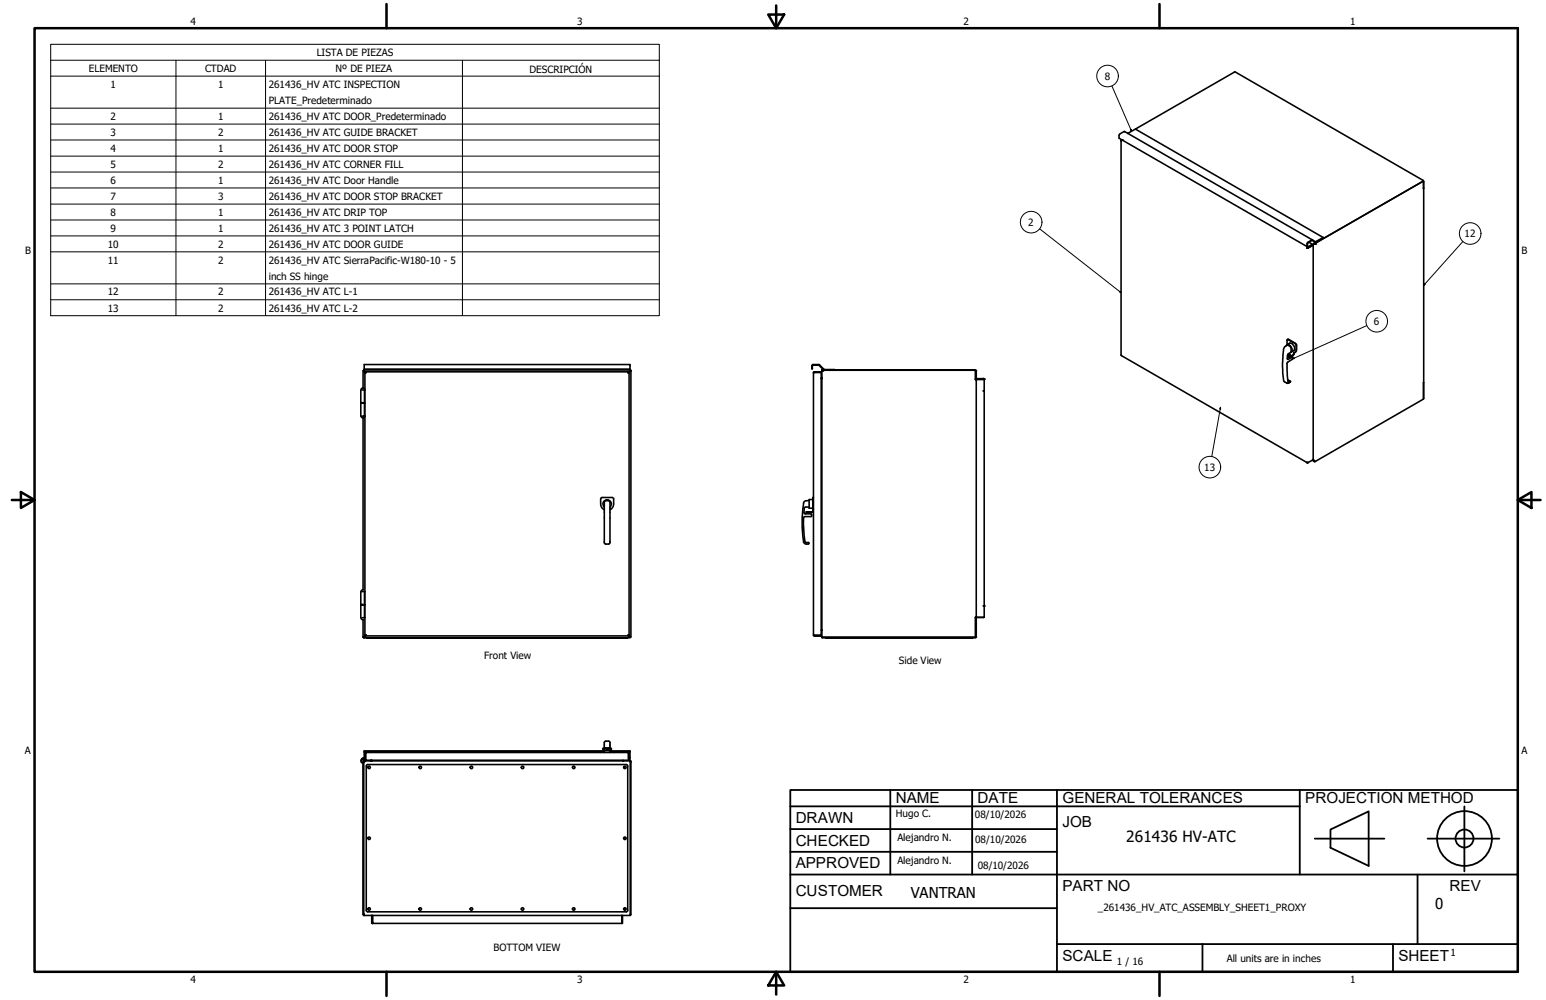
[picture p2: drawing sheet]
<svg xmlns="http://www.w3.org/2000/svg" width="432mm" height="279mm" viewBox="0 0 432 279" stroke-linecap="round" stroke-linejoin="round" font-family="sans-serif">
<!-- layer: Visible (ANSI) -->
<g fill="none" stroke="#000" stroke-width=".44">
<path d="M312.7 37.5l1.4-.8 52.5 30.4-1.5 .8v1l-52.6-30.3zM313.1 39.2l.3-.1-.2 .3zM313.1 39.3l.1 60 51.9 30M313.2 39.2h.1M315 37.2l2.1-1.1 52.5 30.3M317.1 36.1l27.8-16 52.6 30.3M397.5 50.6l-30.4 17.5M397.5 50.6l-.1-.2 .2 .1v2.2v-.2M397.5 50.6l.1 .1M397.6 50.7v56.2M365.1 69.3h.1M365.3 69.2l-.2 .1"/>
<path d="M365.3 69l-.2 .3M365.3 69v.2M365.3 69.2l1.5-.7-1.4 .8M365.3 69.2l.1 .1M365.4 69.3h-.3M365.5 69.1l-.4 .2M365.5 69.1l-.3 .2M365.6 67.7l1 .6-1.3 .7M365.6 69l-.1 .1M365.6 69h.1M366.6 68.3l-1.3 .9M366.8 68.5v60l-1.4 .7"/>
<path d="M367 67.9l.2 .4M367 68.1h.1M367 68.1v.1M367 68.2h.1M367 67.9v.2M367 68.2l-1.4 .8M367.1 68.1l-1.5 .9M367.1 68.2h.3M367.1 68.1v.1M367.1 68.1l-.1 .1M367.2 67.9h-.2M369.6 66.4l-2.1 1.3-1.1-.5-1.2 .7-.1 1"/>
<path d="M369.6 66.4l-2.1 1.2-.9-.5M359.2 96.6l.1-.2a1.24 1.24 0 0 1 1.6 1.5l-.3 .5M359.5 96.3l.7-.4a1.4 1.4 0 0 1 1.1 2.1l-.7 .4M359.5 96.3v-1.3l.2-.1 2.1 1.1 .2 .4v1.6l-.2 .4-.5 .2v.4l-.7 .5-1 .1M359.6 94.9l.3-.1 2.2 1.4v1.5l-.1 .5-.4 .3M359.7 99.7h.7M359.7 99l.2-.1a.34 .34 0 0 1 .5 .1 .34 .34 0 0 1-.1 .5 .34 .34 0 0 1-.5-.2l-.1-.1 .2-.1 .5 .2M359.9 99.1l.4 .2M360.6 98.4l-.9 .7-.2 1.2 .4 .1 1.1-.7M360.6 98.4v-1.2l-.2-.4-.8-.4-.8 .5a14 14 0 0 0-.5 6.2l.3 3.4 1 .6 .8-.5M360.7 99.6l.3 .1M361 99.7v.6l-1.3 .8-.2 .4 .2 5.2 .3 .2 .4-.3"/>
<path d="M361.4 98.6l-.1 .7-.8 .4h-.9M100.8 112.6h1.1M100.8 109v3.5h.4M100.8 112.6v3.7M100.8 112.6h.4M100.8 116.2a.54 .54 0 0 0 .6 .6 .54 .54 0 0 0 .5-.6l-.1 .1M100.8 108.9a.54 .54 0 0 1 .6-.5 .54 .54 0 0 1 .5 .5M101.2 112.5h.7M101.2 112.5l-.4 .1M101.2 109h.6M101.4 116.8v47.9M101.7 101.9h74.3v1.2h-74.3z"/>
<path d="M101.7 103.1v.3M101.8 112.6v3.7h-.6M101.9 104.1h.3zM101.9 109l-.1 3.5M101.9 104.1v73.4M102.1 103.9l.1 .2-.1-.1M102.1 103.9v.1M102.1 103.9h73.4M102.1 104l-.4-.4h-.3v4.8M175.5 104.1h.2zM175.5 103.9v.2M175.7 104.1v73.4"/>
<path d="M175.9 103.4l.3 .3M175.9 103.6h.1M176 103.1v.3M176 103.6v-.2h-74.4l.4 .7M176 103.4v.2M176 103.6v.1M176 103.6l-.5 .5M176 103.7l-.5 .4M176.1 103.4l-.1 .2M176.2 103.6l-.2 .1M176.2 103.6v74.4l-.7-.4M227.1 101.9l1.8 .1"/>
<path d="M227.1 102h1.8M227.1 101.9l-.3 .1v1.1l.3-1.1M227.2 104.1h2.2v73.4l-2.2-.1M227.2 104.1v73.3M227.5 104l-.2 .1M227.5 103.9l-.3 .2M227.5 103.9h1.9l-1.9 .1M227.5 103.9v.1M228.8 102.1l1.2 1.2M228.9 102l1.3 1.2 2.9 .2M229.4 105.8h.1M229.4 105.6h.1"/>
<path d="M229.6 105.5l-.1 .1M229.6 103.4h42.8zM229.6 103.4h42.8v2.6h.3v66.5h-.3v5.5l-42.8-.1M229.6 103.6h.2l-.2 .1M229.6 103.4v74.5M229.6 105.5h.1M230 103.3l.3 .1M272.4 105.9h.1M272.4 103.6l.1 .1M272.4 103.4l.3 .3M272.5 105.8l.3 .2M272.5 103.6v2.2l.2-2.2"/>
<path d="M272.7 106h2.2M272.7 105.7l.1 .1M272.8 105.8h1.8M274.6 105.9l-2.1 .1M274.7 105.9l.1 .1M274.7 105.7l.3 .3M274.8 109.2h.1M274.9 109.2h-.3h.3v60.1h-.3h.3v3.2h-2.2M274.9 105.9v3.3M359.7 106.1l.7 .5M397.6 106.9v4.5M397.6 106.9v4.6l-30.2 17.4"/>
<path d="M167.8 139.4v1.4M170.9 139h-2.7l-.4 .4M171 139l.4 .4M171.4 139.4v1.4M225.2 139.9l-.5 .2-.3 .5M225.2 139.9h.8M227 139.6h-1v2.4h1M227.2 139h-.2v3.8l-.2 .2h-1.6v.2h1.6M365.3 129.2v.1M365.4 129.2h-.3l.2 .1M365.4 129.2l-.1 .1M366.5 128.6l.7 .4"/>
<path d="M366.8 128.4l.2 .5h.4M366.8 128.2l.4 .6M367.1 128.8l.3 .1M167.8 140.8l.1 .8 .9 .8M168.8 141.7a1.17 1.17 0 0 1-.1-1.7 1.17 1.17 0 0 1 1.7 0 1.17 1.17 0 0 1 0 1.7M168.8 140.1l1.2-.2 .4 .4v11.3l-.4 .4h-1l-.2-.4zM171.4 140.8l-.4 1.1-.6 .5M224.4 151.3l.3 .5 .5 .2M224.5 140.6a34.3 34.3 0 0 0-.1 10.7M224.8 151.3l.4 .3M224.9 143.6h1.7l.1 .6-1.9 .1-.4 .4 .1 3.3 .3 3.3M225.2 151.6h.6l.1 .2"/>
<path d="M225.9 151.8l-.2 .2h-.5M226 141.7l-1.3 .1-.1 1.5 .3 .3M227 142.4h.2M227.1 142.8l-.3 .3M100.8 169h1.1M100.8 165.3v3.6h.4M100.8 169v3.6M100.8 169h.4M100.8 172.6l.2 .5h.5M101.2 168.9h.7M101.2 168.9l-.4 .1M101.2 165.3h.6"/>
<path d="M101.4 177.9l.1 .2M101.4 173.2v4.7M101.4 177.9h.2M101.5 178.1l.2 .1M101.5 164.8l-.5 .1-.2 .4M101.6 177.9l-.1 .2M101.7 177.9v.1M101.7 177.9v.3M101.7 177.9h-.1M101.7 177.9h-.3M101.7 178v.2M101.8 169v3.6h-.6"/>
<path d="M101.8 172.6h.1M101.9 177.5l.3-.1zM101.9 165.3l-.1 3.6M102.1 177.7h73.4M102.2 177.4l-.1 .3M102.2 177.4l-.5 .5M102.3 178.2h73M175.5 177.4v.3zM175.6 177.5l-.1-.1 .2 .1M175.6 177.5h.1M175.6 177.5l.4 .7h-74.3M227.2 177.4l.3 .3"/>
<path d="M227.3 177.5h.2M227.5 177.5h1.9l-1.9 .2M227.5 177.5v.2M229.4 176.1h.2M229.5 176l.1 .1M229.6 177.9l.2 .3M229.6 178v.2h42.8M230.6 178.2h41.1M272.5 172.4v.2M272.7 177.9l-.2-5.3-.1 5.4M272.7 177.9l-.3 .3M272.8 172.5l-.1 .1"/>
<path d="M272.8 172.5h1.8M274.9 172.5h-.2M101.4 212.6l.1 42.9zM101.5 212.6h.2v.3v-.3l74.3 .1M101.5 212.6v42.9h.2v.3h74.3v-.3M101.7 210h66.7M101.7 212l-.3-.1a.54 .54 0 0 0-.5 .7M101.9 212.6a.54 .54 0 0 0-.6-.4 .54 .54 0 0 0-.5 .6 .54 .54 0 0 0 .7 .4M101.9 210.5v1.8h.2v-1.8M101.9 211.8l-.7 .1M101.9 212.1l-.1-.1-.6 .2M101.9 212.3v.3"/>
<path d="M101.9 210.5h.2M102.1 210.4v.1M102.2 210.2l-.3 .3M102.2 210.2l-.1 .3M102.2 210.2h73.3M102.3 214.1v40.2l.4 .5 72.4-.1 .2-.4v-40.2M102.3 214l.4-.4h72.2l.4 .4M103.6 212.4l-.2 .2M103.6 212.5l-.1 .1M103.6 212.4v.1M103.8 212.4v.1M168.4 209.8h-66.7v1.9"/>
<path d="M168.8 207.5l.4-.4h1l.2 .4M168.8 209.5v.7M168.8 209.5l.1 .2h1.3l.2-.2M168.8 208.8l.4 .2M168.8 207.5v2M168.8 210.1h-1v.1M168.8 209.1h-.4v1M169.2 209.1h.8M169.2 209h.8M169.2 209a.41 .41 0 0 0 .4 .5 .41 .41 0 0 0 .4-.5M170.4 209.5v.7M170.4 208.8l-.4 .2"/>
<path d="M170.4 207.5v2M170.4 210.1h1v.1M170.4 209.1h.4v1M170.8 209.8h5.2v.2M170.8 210h5.2M174 212.4l.1 .2M174 212.6h.2M175.5 210.2l.2 .3M175.5 210.2v2.2h-73.4v-1.9M175.5 210.4l.1 .1M175.6 210.5v1.9l.1-1.9M175.6 210.5h.1"/>
<path d="M175.9 212.6l.3 .3M176 210v2.6M176 212.6v42.9M176 212.6h.2v.3M176.2 212.9v42.6h-.2M101.4 255.5l.3 .3M101.6 255.7l.1 .1M101.6 255.5l.1 .1M103.7 255.8l.1 2.2h.2v-2.2M104 255.8v.1M104 258h.1M104 257.7l.1 .1"/>
<path d="M104 255.8h.1M104.1 255.8v2.2h69.6M173.7 255.8v.1M174 255.8l-.1 2.2h-.2v-2.2M176.2 255.5l-.2 .3"/>
<circle cx="103.1" cy="214.4" r=".35"/>
<circle cx="117.4" cy="214.4" r=".35"/>
<circle cx="131.7" cy="214.4" r=".35"/>
<circle cx="146" cy="214.4" r=".35"/>
<circle cx="160.2" cy="214.4" r=".35"/>
<circle cx="174.5" cy="214.4" r=".35"/>
<circle cx="103.1" cy="234.2" r=".35"/>
<circle cx="174.5" cy="234.2" r=".35"/>
<circle cx="103.1" cy="254" r=".35"/>
<circle cx="117.4" cy="254" r=".35"/>
<circle cx="131.7" cy="254" r=".35"/>
<circle cx="146" cy="254" r=".35"/>
<circle cx="160.2" cy="254" r=".35"/>
<circle cx="174.5" cy="254" r=".35"/>
</g>
<g fill="#000">
<circle cx="313.4" cy="39.1" r=".22"/>
<circle cx="367.2" cy="67.9" r=".22"/>
<circle cx="367.4" cy="68.2" r=".22"/>
<circle cx="229.7" cy="103.6" r=".22"/>
<circle cx="274.9" cy="105.9" r=".22"/>
<circle cx="274.9" cy="169.3" r=".22"/>
<circle cx="101.7" cy="212.8" r=".22"/>
<circle cx="101.7" cy="212.6" r=".22"/>
</g>
<g fill="none" stroke="#000" stroke-width=".28">
<path d="M14.2 16.8v-4.4h169.9v4.4M14.2 16.8h169.9v4.5M14.2 16.8v71.4h169.9v-66.9M49.1 16.8v71.4M74.2 16.8v71.4M129.2 16.8v71.4M14.2 21.3h169.9M14.2 30.2h169.9M14.2 34.7h169.9M14.2 39.1h169.9M310.6 24.1l5.4 12.5M315.7 36.3l.3-.2v.5z"/>
<path d="M14.2 43.6h169.9M14.2 48.1h169.9M14.2 52.5h169.9M14.2 57h169.9M14.2 61.5h169.9M14.2 65.9h169.9M14.2 70.4h169.9M14.2 79.3h169.9M290.4 63.9l22.7 17.9M397.9 79.2l.2 .2-.5 .4zM408.6 67.5l-11 12.3M14.2 83.8h169.9"/>
<path d="M312.8 81.3l.3 .5-.4-.3zM381.7 91l-20.7 9.3M340.9 113.8v.5l-.2-.1zM340.9 113.8l-2.4 13.7M361 100.3l.4-.4 .1 .3z"/>
<circle cx="309.3" cy="21.2" r="3"/>
<circle cx="288" cy="62.1" r="3"/>
<circle cx="410.6" cy="65.2" r="3"/>
<circle cx="384.5" cy="89.8" r="3"/>
<circle cx="337.9" cy="130.5" r="3"/>
</g>
<!-- layer: Borde (ANSI) -->
<g fill="none" stroke="#000" stroke-width=".7">
<path d="M9.7 7.9h414.2v263.6h-414.2zM107.9 1.1v6.8M214.6 4.1h4.4l-2.2 3.8zM216.8 1.5v6.4M323.8 1.1v6.8M3.3 139.7h6.4M5.8 137.5l3.9 2.2-3.9 2.2zM423.9 139.7l3.8-2.2v4.4zM423.9 139.7h6.4M107.9 271.5v6.8M216.8 271.5l2.2 3.8h-4.4zM216.8 271.5v6.4"/>
<path d="M323.8 271.5v6.8"/>
</g>
<!-- layer: Title (ANSI)-1 -->
<g fill="none" stroke="#000" stroke-width=".51">
<path d="M220.7 220.7h203.2v50.8h-203.2zM220.7 225.3h142.3M220.7 231.6h74.5M220.7 238h74.5M248.7 220.7v23.6M271.5 220.7v23.6M295.2 220.7v50.8M363 220.7v23.6M367.2 234.3h19.5M371.6 231.8l10.7-5.1v15.2l-10.7-5zM398.7 234.3h20.1M409 225.3v18.2"/>
<path d="M220.7 244.3h203.2M220.7 253.7h74.5M395.9 244.3v19.5M295.2 263.8h128.7M335.9 263.8v7.7M389.1 263.8v7.7"/>
<circle cx="409" cy="234.3" r="7.7"/>
<circle cx="409" cy="234.3" r="2.51"/>
</g>
<path d="M315.7 36.3l.3-.2v.5zM397.9 79.2l.2 .2-.5 .4zM312.8 81.3l.3 .5-.4-.3zM361 100.3l.4-.4 .1 .3zM340.9 113.8v.5l-.2-.1z" fill="#000"/>
<g font-size="4.3">
<text x="250.2" y="224.2">NAME</text>
<text x="273" y="224.2">DATE</text>
<text x="296.7" y="224.3">GENERAL TOLERANCES</text>
<text x="364.6" y="224.3">PROJECTION METHOD</text>
<text x="222.2" y="229.9">DRAWN</text>
<text x="296.7" y="230.9">JOB</text>
<text x="222.2" y="236.3">CHECKED</text>
<text x="314.6" y="235.1">261436 HV-ATC</text>
<text x="222.2" y="242.6">APPROVED</text>
<text x="222.2" y="250.3">CUSTOMER</text>
<text x="296.7" y="249">PART NO</text>
<text x="404.8" y="248.9">REV</text>
<text x="296.7" y="268.4">SCALE</text>
<text x="390.6" y="268.4">SHEET</text>
</g>
<g font-size="4.2">
<text x="254.4" y="250.8">VANTRAN</text>
<text x="400.9" y="254">0</text>
</g>
<g font-size="2.8">
<text x="53.2" y="6.9">4</text>
<text x="161.2" y="6.9">3</text>
<text x="269.1" y="6.9">2</text>
<text x="377.1" y="6.9">1</text>
<text x="88.5" y="15.6">LISTA DE PIEZAS</text>
<text x="24.8" y="20.1">ELEMENTO</text>
<text x="57.3" y="20.1">CTDAD</text>
<text x="93.7" y="20.1">Nº DE PIEZA</text>
<text x="147.9" y="20.4">DESCRIPCIÓN</text>
<text x="308.6" y="22.3">8</text>
<text x="30.9" y="24.6">1</text>
<text x="60.9" y="24.6">1</text>
<text x="75.1" y="24.6">261436_HV ATC INSPECTION</text>
<text x="75.1" y="29">PLATE_Predeterminado</text>
<text x="30.9" y="33.5">2</text>
<text x="60.9" y="33.5">1</text>
<text x="75.1" y="33.5">261436_HV ATC DOOR_Predeterminado</text>
<text x="30.9" y="38">3</text>
<text x="60.9" y="38">2</text>
<text x="75.1" y="38">261436_HV ATC GUIDE BRACKET</text>
<text x="30.9" y="42.4">4</text>
<text x="30.9" y="46.9">5</text>
<text x="60.9" y="42.4">1</text>
<text x="60.9" y="46.9">2</text>
<text x="75.1" y="42.4">261436_HV ATC DOOR STOP</text>
<text x="75.1" y="46.9">261436_HV ATC CORNER FILL</text>
<text x="30.9" y="51.3">6</text>
<text x="60.9" y="51.3">1</text>
<text x="75.1" y="51.4">261436_HV ATC Door Handle</text>
<text x="30.9" y="55.8">7</text>
<text x="60.9" y="55.8">3</text>
<text x="75.1" y="55.8">261436_HV ATC DOOR STOP BRACKET</text>
<text x="30.9" y="60.3">8</text>
<text x="30.9" y="64.7">9</text>
<text x="60.9" y="60.3">1</text>
<text x="60.9" y="64.7">1</text>
<text x="75.1" y="60.3">261436_HV ATC DRIP TOP</text>
<text x="75.1" y="64.7">261436_HV ATC 3 POINT LATCH</text>
<text x="287.2" y="63.1">2</text>
<text x="7" y="70.9">B</text>
<text x="30.1" y="69.2">10</text>
<text x="60.9" y="69.2">2</text>
<text x="75.1" y="69.2">261436_HV ATC DOOR GUIDE</text>
<text x="409.1" y="66.3">12</text>
<text x="424.9" y="70.9">B</text>
<text x="30.1" y="73.7">11</text>
<text x="60.9" y="73.7">2</text>
<text x="75.1" y="73.7">261436_HV ATC SierraPacific-W180-10 - 5</text>
<text x="30.1" y="82.5">12</text>
<text x="60.9" y="82.5">2</text>
<text x="75.1" y="78.2">inch SS hinge</text>
<text x="75.1" y="82.5">261436_HV ATC L-1</text>
<text x="30.1" y="87.1">13</text>
<text x="60.9" y="87.1">2</text>
<text x="75.1" y="87.1">261436_HV ATC L-2</text>
<text x="383.7" y="90.8">6</text>
<text x="336.4" y="131.6">13</text>
<text x="135.2" y="184.2">Front View</text>
<text x="251.1" y="185.6">Side View</text>
<text x="6.9" y="210.6">A</text>
<text x="424.9" y="210.6">A</text>
<text x="250.2" y="228.3">Hugo C.</text>
<text x="272.3" y="228.4">08/10/2026</text>
<text x="250.6" y="234.9">Alejandro N.</text>
<text x="272.4" y="235.6">08/10/2026</text>
<text x="250.6" y="241.5">Alejandro N.</text>
<text x="273.1" y="242.8">08/10/2026</text>
<text x="306.6" y="254.4">_261436_HV_ATC_ASSEMBLY_SHEET1_PROXY</text>
<text x="137.9" y="265.7">BOTTOM VIEW</text>
<text x="312" y="269.7">1 / 16</text>
<text x="342.6" y="268.7">All units are in inches</text>
<text x="405.1" y="267.1">1</text>
<text x="53.2" y="274.6">4</text>
<text x="161.2" y="274.6">3</text>
<text x="269.1" y="274.6">2</text>
<text x="377.1" y="274.6">1</text>
</g>
</svg>
